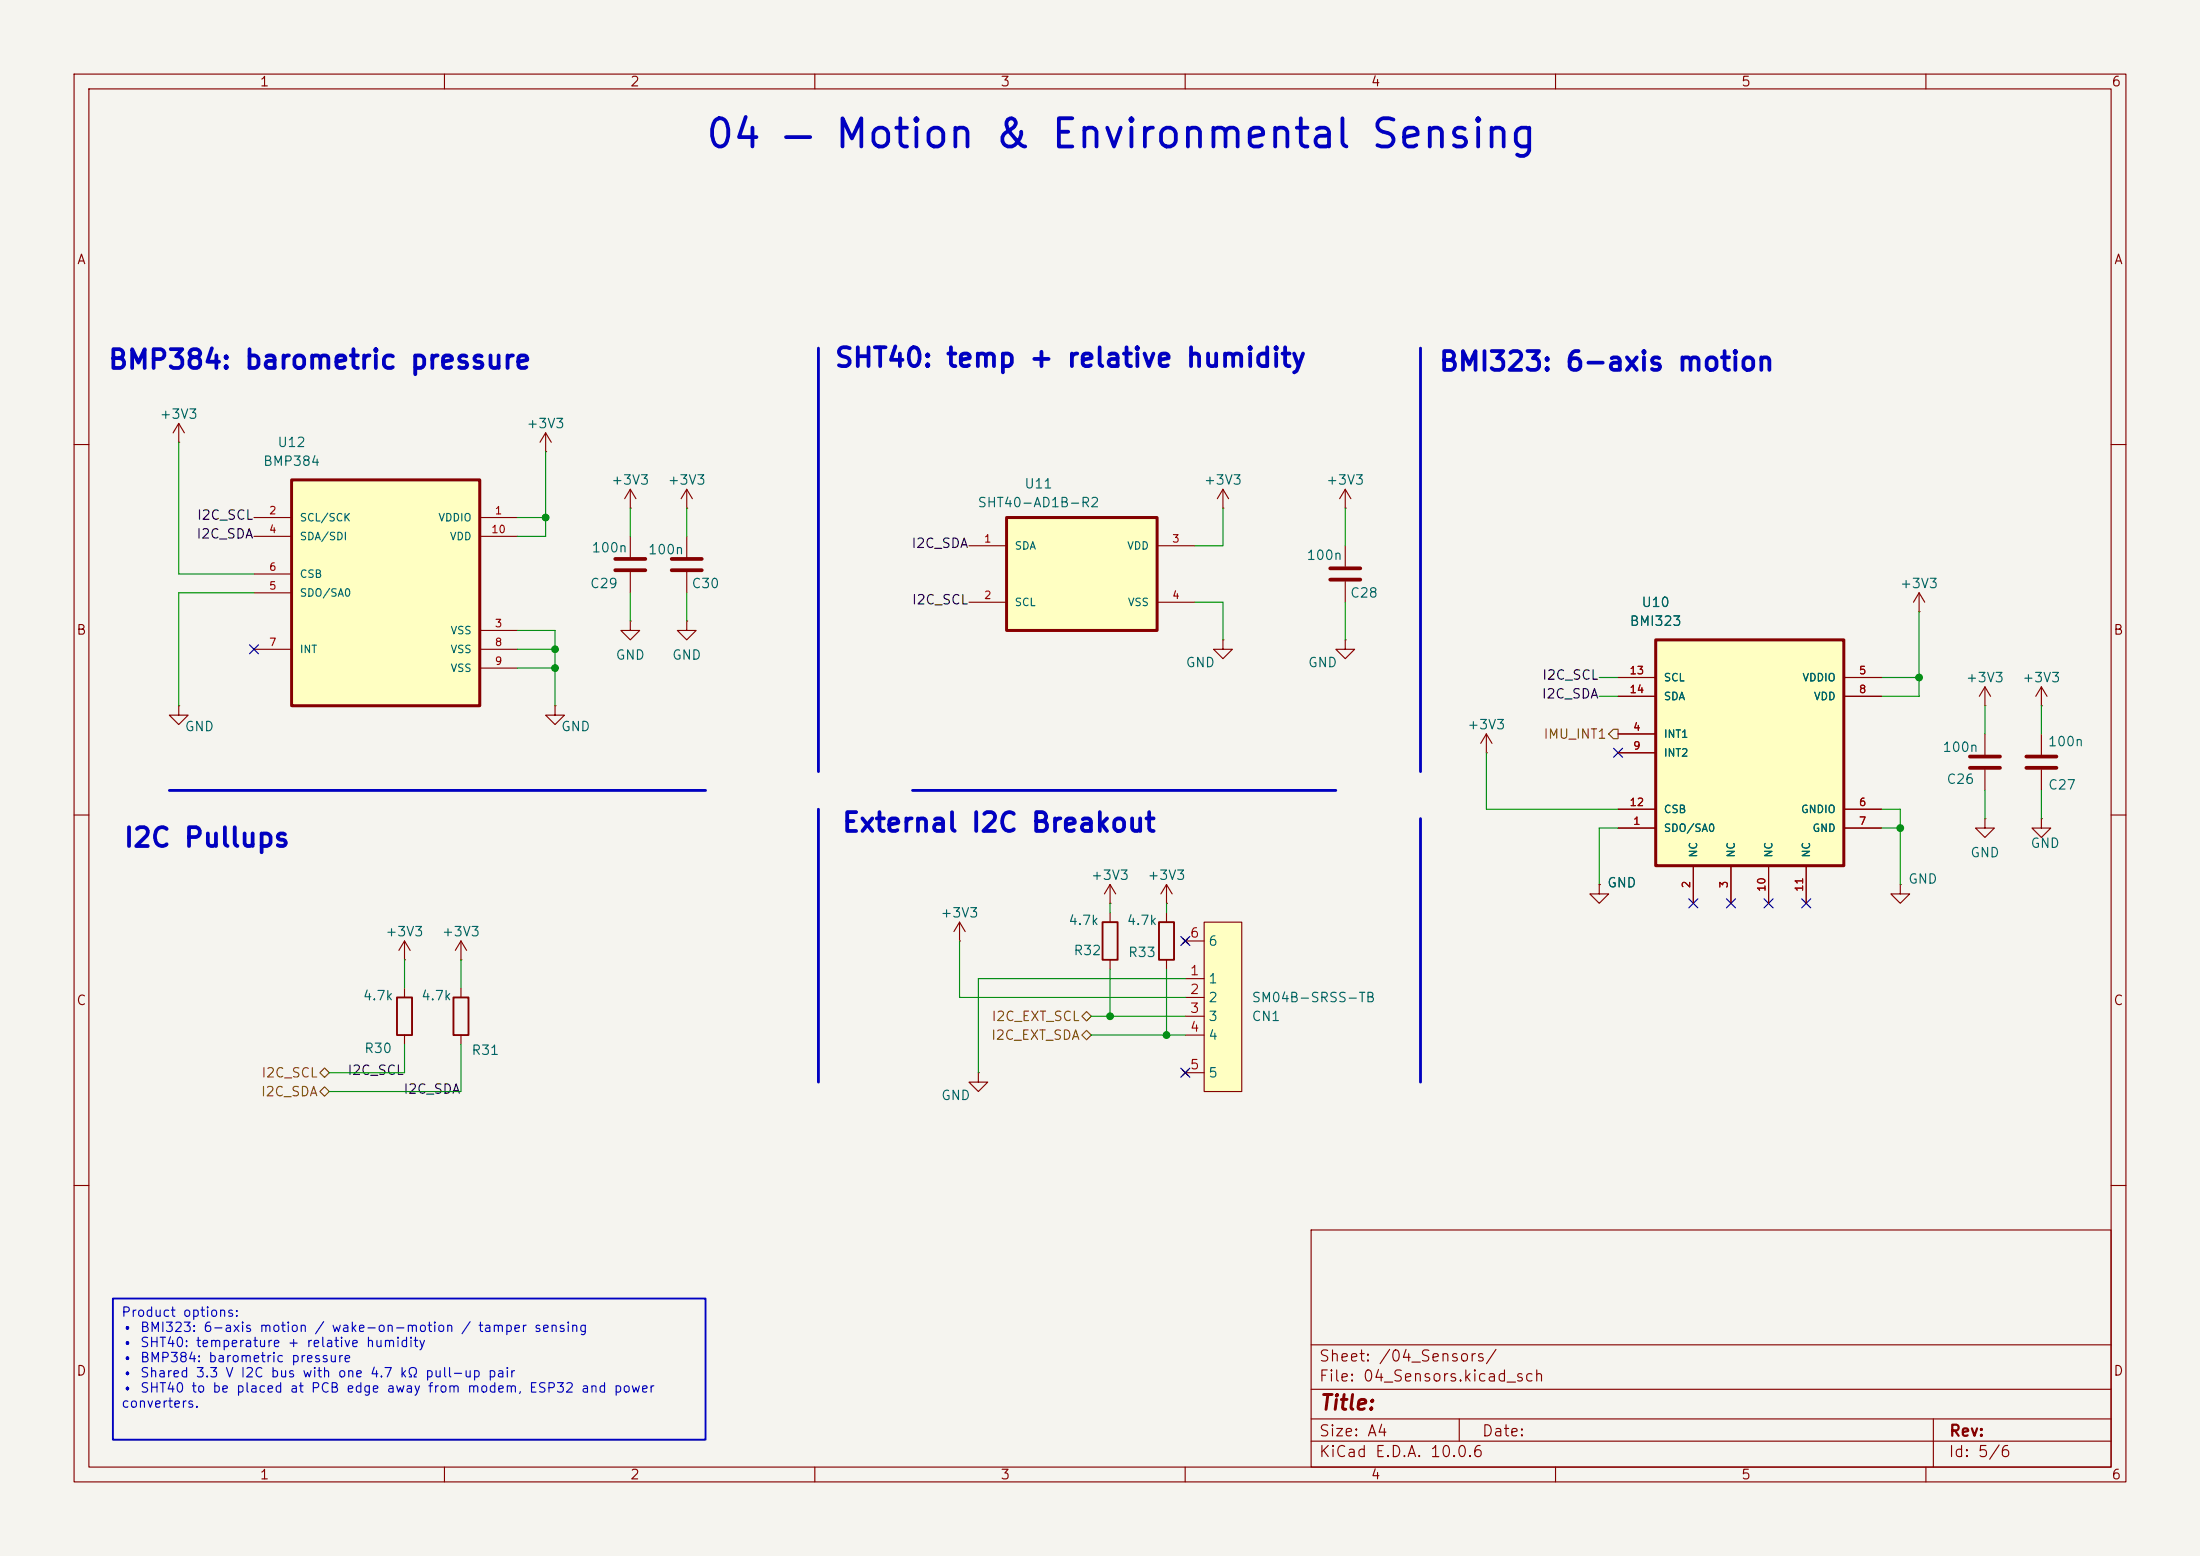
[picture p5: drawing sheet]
<svg xmlns="http://www.w3.org/2000/svg" width="297mm" height="210mm" viewBox="0 0 297 210" stroke-linecap="round" stroke-linejoin="round" font-family="sans-serif">
<path d="M0 0h297v210h-297z" fill="#f5f4ef" stroke="#f5f4ef" stroke-width=".14"/>
<g fill="none" stroke="#840000" stroke-width=".15">
<path d="M10 10h277v190h-277zM12 12h273v186h-273zM60 10v2M110 10v2M160 10v2M210 10v2M260 10v2M10 60h2M165.1 68.6h.1M165.1 66l-.8 1.3M165.1 66l.8 1.3M165.1 66v2.6"/>
<path d="M285 60h2M85.1 83.8v1.3h1.3l-1.3 1.3-1.3-1.3h1.3M85.1 83.8h.1M92.7 83.8v1.3h1.3l-1.3 1.3-1.3-1.3h1.3M92.7 83.8h.1M268 95.3h.1M268 92.7l-.8 1.3M268 92.7l.7 1.3M268 92.7v2.6M275.6 95.3h.1M275.6 92.7l-.8 1.3M275.6 92.7l.8 1.3"/>
<path d="M275.6 92.7v2.6M10 110h2M149.9 119.4v2.5M149.9 119.4l-.8 1.3M149.9 119.4l.7 1.3M157.5 119.4l-.8 1.3M157.5 119.4l.7 1.3M157.5 119.4v2.5M215.9 119.4v1.3h1.3l-1.3 1.2-1.3-1.2h1.3M215.9 119.4h.1M268 110.5v1.3h1.2l-1.2 1.2-1.3-1.2h1.3M268 110.5h.1"/>
<path d="M275.6 110.5v1.3h1.3l-1.3 1.2-1.3-1.2h1.3M275.6 110.5h.1M285 110h2M54.6 133.4v1.2M54.6 139.7v1.3M62.2 129.5h.1M62.2 127l-.7 1.3M62.2 127l.8 1.3M62.2 127v2.5M149.9 121.9h.1M149.9 123.2v1.3M149.9 129.5v1.3"/>
<path d="M157.5 121.9h.1M157.5 123.2v1.3M157.5 129.5v1.3M10 160h2M177 166h108v32h-108zM285 160h2M60 198v2M110 198v2M160 198v2M177 194.5h108M177 191.5h108M177 187.5h108"/>
<path d="M177 181.5h108M197 191.5v3M210 198v2M260 198v2M261 191.5v6.5"/>
</g>
<path d="M53.6 134.6h2v5.1h-2zM148.8 124.5h2.1v5h-2.1zM156.5 124.5h2v5h-2z" fill="none" stroke="#840000" stroke-width=".25"/>
<path d="M223.5 86.4h25.4v30.4h-25.4z" fill="#ffffc2"/>
<path d="M223.5 86.4h25.4v30.4h-25.4z" fill="none" stroke="#840000" stroke-width=".41"/>
<g fill="none" stroke="#840000" stroke-width=".15">
<path d="M218.4 99.1h5.1M218.4 91.4h5.1M218.4 94h5.1M248.9 91.4h5.1M248.9 94h5.1M218.4 111.8h5.1M218.4 109.2h5.1M218.4 101.6h5.1M228.6 116.8v5.1M233.7 116.8v5.1M238.8 116.8v5.1M243.8 116.8v5.1"/>
<path d="M248.9 111.8h5.1M248.9 109.2h5.1"/>
</g>
<path d="M39.4 64.8h25.4v30.5h-25.4z" fill="#ffffc2"/>
<path d="M39.4 64.8h25.4v30.5h-25.4z" fill="none" stroke="#840000" stroke-width=".41"/>
<path d="M34.3 69.9h5.1M34.3 72.4h5.1M34.3 77.5h5.1M64.8 69.9h5M64.8 72.4h5M34.3 80h5.1M34.3 87.6h5.1M64.8 85.1h5M64.8 87.6h5M64.8 90.2h5" fill="none" stroke="#840000" stroke-width=".15"/>
<path d="M135.9 69.9h20.3v15.2h-20.3z" fill="#ffffc2"/>
<path d="M135.9 69.9h20.3v15.2h-20.3z" fill="none" stroke="#840000" stroke-width=".41"/>
<g fill="none" stroke="#840000" stroke-width=".15">
<path d="M24.1 59.7h.1M24.1 57.2l-.7 1.2M24.1 57.2l.8 1.2M24.1 57.2v2.5M73.7 58.4l-.8 1.3M73.7 58.4l.7 1.3M73.7 58.4v2.6M73.7 61h.1M85.1 68.6h.1M85.1 66v2.6M85.1 72.4v2.8M85.1 77.2v2.8"/>
<path d="M85.1 66l-.8 1.3M85.1 66l.8 1.3M92.7 68.6h.1M92.7 66v2.6M92.7 72.4v2.8M92.7 77.2v2.8M92.7 66l-.8 1.3M92.7 66l.8 1.3M130.8 73.7h5.1M156.2 73.7h5.1M181.6 73.7v2.8M181.6 78.5v2.8"/>
<path d="M24.1 95.3v1.2h1.3l-1.3 1.3-1.2-1.3h1.2M24.1 95.3h.1M74.9 95.3v1.2h1.3l-1.3 1.3-1.2-1.3h1.2M74.9 95.3h.1M130.8 81.3h5.1M156.2 81.3h5.1M165.1 86.4v1.2h1.3l-1.3 1.3-1.3-1.3h1.3M165.1 86.4h.1M181.6 86.4v1.2h1.3l-1.3 1.3-1.3-1.3h1.3M181.6 86.4h.1M200.7 99.1l-.8 1.2M200.7 99.1l.7 1.2"/>
<path d="M200.7 99.1v2.5M259.1 82.6h.1M259.1 80l-.8 1.3M259.1 80l.7 1.3M259.1 80v2.6M268 99.1v2.8M275.6 99.1v2.8M200.7 101.6h.1M256.5 119.4v1.3h1.3l-1.3 1.2-1.2-1.2h1.2M256.5 119.4h.1M268 103.9v2.8M275.6 103.9v2.8"/>
<path d="M54.6 129.5h.1M54.6 127l-.8 1.3M54.6 127l.8 1.3M54.6 127v2.5M62.2 133.4v1.2M62.2 139.7v1.3M129.5 127h.1M129.5 124.5l-.7 1.2M129.5 124.5l.8 1.2M129.5 124.5v2.5M132.1 144.8v1.3h1.2l-1.2 1.2-1.3-1.2h1.3M132.1 144.8h.1"/>
</g>
<path d="M83.1 75.4h4M83.1 77h4M90.7 75.4h4M90.7 77h4M179.6 76.7h4M179.6 78.2h4M265.9 102.1h4.1M265.9 103.6h4.1M273.6 102.1h4M273.6 103.6h4" fill="none" stroke="#840000" stroke-width=".51"/>
<path d="M61.2 134.6h2v5.1h-2z" fill="none" stroke="#840000" stroke-width=".25"/>
<path d="M162.6 124.5h5v22.8h-5z" fill="#ffffc2"/>
<g fill="none" stroke="#840000" stroke-width=".15">
<path d="M181.6 68.6h.1M181.6 66l-.8 1.3M181.6 66l.8 1.3M181.6 66v2.6M218.4 99.1h5.1M218.4 91.4h5.1M218.4 94h5.1M248.9 91.4h5.1M248.9 94h5.1M215.9 119.4h.1M218.4 111.8h5.1M218.4 109.2h5.1"/>
<path d="M218.4 101.6h5.1M228.6 116.8v5.1M233.7 116.8v5.1M238.8 116.8v5.1M243.8 116.8v5.1M248.9 111.8h5.1M248.9 109.2h5.1M159.6 126.6l.8 .8M160 132.1h2.6M160 134.6h2.6M160 137.2h2.6M160 139.7h2.6"/>
<path d="M160 127h2.6M160.4 126.6l-.8 .8M162.6 124.5h5v22.8h-5zM159.6 144.4l.8 .8M160 144.8h2.6M160.4 144.4l-.8 .8"/>
</g>
<path d="M217.8 98.4h.6v1.3h-.6l-.6-.6zM146 139.7l.7-.6 .6 .6-.6 .6zM146 137.2l.7-.7 .6 .7-.6 .6zM43.2 147.3l.6-.6 .6 .6-.6 .7zM43.2 144.8l.6-.7 .6 .7-.6 .6z" fill="none" stroke="#725600" stroke-width=".15"/>
<path d="M110.5 47v57.1M191.8 47v57.1M22.9 106.7h72.3M110.5 109.2v36.9M123.2 106.7h57.1M191.8 110.5v35.6" fill="none" stroke="#0000c2" stroke-width=".38"/>
<g fill="none" stroke="#009600" stroke-width=".15">
<path d="M24.1 59.7v17.8h10.2M69.8 69.9h3.9M73.7 61v11.4h-3.9M85.1 68.6v3.8M92.7 68.6v3.8M165.1 68.6v5.1h-3.8M181.6 68.6v5.1M34.3 80h-10.2v15.3M69.8 85.1h5.1v10.2M69.8 90.2h5.1M69.8 87.6h5.1M85.1 80v3.8"/>
<path d="M92.7 80v3.8M161.3 81.3h3.8v5.1M181.6 81.3v5.1M215.9 94h2.5M215.9 91.4h2.5M254 91.4h5.1M259.1 82.6v11.4h-5.1M268 95.3v3.8M275.6 95.3v3.8M200.7 101.6v7.6h17.7M218.4 111.8h-2.5v7.6M254 109.2h2.5v10.2"/>
<path d="M254 111.8h2.5M268 106.7v3.8M275.6 106.7v3.8M54.6 129.5v3.9M62.2 129.5v3.9M129.5 127v7.6h30.5M147.3 139.7h12.7M147.3 137.2h12.7M149.9 121.9v1.3M149.9 130.8v6.4M157.5 121.9v1.3M157.5 130.8v8.9"/>
<path d="M160 132.1h-27.9v12.7M54.6 141v3.8h-10.2M62.2 141v6.3h-17.8"/>
</g>
<g fill="none" stroke="#000084" stroke-width=".15">
<path d="M33.7 87l1.2 1.2M34.9 87l-1.2 1.2M217.8 101l1.2 1.2M219 101l-1.2 1.2M159.4 126.4l1.2 1.2M160.6 126.4l-1.2 1.2M228 121.3l1.2 1.2M229.2 121.3l-1.2 1.2M233.1 121.3l1.2 1.2M234.3 121.3l-1.2 1.2M238.2 121.3l1.2 1.2M239.4 121.3l-1.2 1.2"/>
<path d="M243.2 121.3l1.2 1.2M244.4 121.3l-1.2 1.2M159.4 144.2l1.2 1.2M160.6 144.2l-1.2 1.2"/>
</g>
<path d="M15.2 175.3h80v19h-80z" fill="none" stroke="#0000c2" stroke-width=".25"/>
<g fill="#009600" stroke="#009600" stroke-width=".14">
<circle cx="259.1" cy="91.4" r=".46"/>
<circle cx="256.5" cy="111.8" r=".46"/>
<circle cx="73.7" cy="69.9" r=".46"/>
<circle cx="74.9" cy="87.6" r=".46"/>
<circle cx="74.9" cy="90.2" r=".46"/>
<circle cx="157.5" cy="139.7" r=".46"/>
<circle cx="149.9" cy="137.2" r=".46"/>
</g>
<text font-size="3.8" fill="#0000c2" x="95" y="20.9">04 — Motion &amp; Environmental Sensing</text>
<g font-size="2.5" fill="#0000c2">
<text x="14.4" y="50.4">BMP384: barometric pressure</text>
<text x="112.5" y="50.2">SHT40: temp + relative humidity</text>
<text x="194.1" y="50.7">BMI323: 6-axis motion</text>
<text x="113.5" y="112.9">External I2C Breakout</text>
<text x="16.6" y="115">I2C Pullups</text>
</g>
<text font-size="2" fill="#840000" x="178" y="190.8">Title:</text>
<g font-size="1.5" fill="#840000">
<text x="178" y="184.1">Sheet: /04_Sensors/</text>
<text x="178" y="186.8">File: 04_Sensors.kicad_sch</text>
<text x="178" y="197">KiCad E.D.A. 10.0.6</text>
<text x="178" y="194.2">Size: A4</text>
<text x="200" y="194.2">Date:</text>
<text x="263" y="197">Id: 5/6</text>
<text x="263" y="194.2">Rev:</text>
</g>
<g font-size="1.3" fill="#840000">
<text x="35" y="12">1</text>
<text x="85" y="12">2</text>
<text x="135" y="12">3</text>
<text x="185" y="12">4</text>
<text x="235" y="12">5</text>
<text x="285" y="12">6</text>
<text x="10.3" y="36">A</text>
<text x="285.3" y="36">A</text>
<text x="10.2" y="86">B</text>
<text x="285.2" y="86">B</text>
<text x="10.2" y="136">C</text>
<text x="285.2" y="136">C</text>
<text x="10.2" y="186">D</text>
<text x="285.2" y="186">D</text>
<text x="35" y="200">1</text>
<text x="85" y="200">2</text>
<text x="135" y="200">3</text>
<text x="185" y="200">4</text>
<text x="235" y="200">5</text>
<text x="285" y="200">6</text>
</g>
<g font-size="1.3" fill="#006464">
<text x="21.5" y="56.8">+3V3</text>
<text x="71" y="58.1">+3V3</text>
<text x="35.4" y="63.2">BMP384</text>
<text x="37.4" y="60.7">U12</text>
<text x="82.4" y="65.7">+3V3</text>
<text x="90" y="65.7">+3V3</text>
<text x="162.4" y="65.7">+3V3</text>
<text x="178.9" y="65.7">+3V3</text>
<text x="131.9" y="68.8">SHT40-AD1B-R2</text>
<text x="138.2" y="66.2">U11</text>
<text x="79.8" y="74.9">100n</text>
<text x="87.4" y="75.1">100n</text>
<text x="176.3" y="75.9">100n</text>
<text x="79.6" y="79.7">C29</text>
<text x="93.3" y="79.7">C30</text>
<text x="182.2" y="81">C28</text>
<text x="221.5" y="82.2">U10</text>
<text x="256.4" y="79.7">+3V3</text>
<text x="83" y="89.4">GND</text>
<text x="90.6" y="89.4">GND</text>
<text x="219.9" y="84.8">BMI323</text>
<text x="160" y="90.4">GND</text>
<text x="176.5" y="90.4">GND</text>
<text x="265.3" y="92.4">+3V3</text>
<text x="272.9" y="92.4">+3V3</text>
<text x="24.9" y="99">GND</text>
<text x="75.7" y="99">GND</text>
<text x="198" y="98.8">+3V3</text>
<text x="262.2" y="101.8">100n</text>
<text x="276.4" y="101">100n</text>
<text x="262.7" y="106.1">C26</text>
<text x="276.4" y="106.9">C27</text>
<text x="147.2" y="119.1">+3V3</text>
<text x="154.8" y="119.1">+3V3</text>
<text x="257.5" y="119.6">GND</text>
<text x="265.9" y="116">GND</text>
<text x="274" y="114.8">GND</text>
<text x="126.9" y="124.2">+3V3</text>
<text x="144.2" y="125.2">4.7k</text>
<text x="152" y="125.2">4.7k</text>
<text x="216.9" y="120.1">GND</text>
<text x="51.9" y="126.7">+3V3</text>
<text x="59.6" y="126.7">+3V3</text>
<text x="144.8" y="129.2">R32</text>
<text x="152.2" y="129.5">R33</text>
<text x="163" y="128">6</text>
<text x="48.9" y="135.3">4.7k</text>
<text x="56.8" y="135.3">4.7k</text>
<text x="163" y="133">1</text>
<text x="163" y="135.6">2</text>
<text x="168.9" y="135.6">SM04B-SRSS-TB</text>
<text x="49.1" y="142.4">R30</text>
<text x="63.6" y="142.7">R31</text>
<text x="163" y="138.1">3</text>
<text x="163" y="140.7">4</text>
<text x="168.9" y="138.1">CN1</text>
<text x="127" y="148.8">GND</text>
<text x="163" y="145.7">5</text>
</g>
<g font-size="1.3" fill="#0f0f0f">
<text x="26.5" y="70.5">I2C_SCL</text>
<text x="26.4" y="73">I2C_SDA</text>
<text x="123" y="74.3">I2C_SDA</text>
<text x="123" y="81.9">I2C_SCL</text>
<text x="208.1" y="94.6">I2C_SDA</text>
<text x="208.1" y="92.1">I2C_SCL</text>
<text x="46.8" y="145.4">I2C_SCL</text>
<text x="54.4" y="147.9">I2C_SDA</text>
</g>
<g font-size="1.3" fill="#725600">
<text x="208.3" y="100">IMU_INT1</text>
<text x="133.7" y="140.7">I2C_EXT_SDA</text>
<text x="133.8" y="138.1">I2C_EXT_SCL</text>
<text x="35.1" y="148.3">I2C_SDA</text>
<text x="35.2" y="145.7">I2C_SCL</text>
</g>
<g font-size="1.3" fill="#a90000">
<text x="160.6" y="131.9">1</text>
<text x="160.6" y="126.9">6</text>
<text x="160.6" y="134.5">2</text>
<text x="160.6" y="137">3</text>
<text x="160.6" y="139.6">4</text>
<text x="160.6" y="144.6">5</text>
</g>
<g font-size="1.3" fill="#0000c2">
<text x="16.3" y="178">Product options:</text>
<text x="16.3" y="180.1">• BMI323: 6-axis motion / wake-on-motion / tamper sensing</text>
<text x="16.3" y="182.1">• SHT40: temperature + relative humidity</text>
<text x="16.3" y="184.2">• BMP384: barometric pressure</text>
<text x="16.3" y="186.2">• Shared 3.3 V I2C bus with one 4.7 kΩ pull-up pair</text>
<text x="16.3" y="188.3">• SHT40 to be placed at PCB edge away from modem, ESP32 and power</text>
<text x="16.3" y="190.3">converters.</text>
</g>
<g font-size="1" fill="#a90000">
<text x="36.2" y="69.7">2</text>
<text x="66.7" y="69.7">1</text>
<text x="36.2" y="72.2">4</text>
<text x="36.2" y="77.3">6</text>
<text x="66.2" y="72.2">10</text>
<text x="132.8" y="73.5">1</text>
<text x="158.2" y="73.5">3</text>
<text x="36.2" y="79.8">5</text>
<text x="132.8" y="81.1">2</text>
<text x="158.2" y="81.1">4</text>
<text x="36.2" y="87.4">7</text>
<text x="66.7" y="84.9">3</text>
<text x="66.7" y="87.4">8</text>
<text x="66.7" y="90">9</text>
<text x="219.9" y="91.3">13</text>
<text x="219.9" y="93.8">14</text>
<text x="250.9" y="91.3">5</text>
<text x="250.9" y="93.8">8</text>
<text x="220.4" y="98.9">4</text>
<text x="220.4" y="101.4">9</text>
<text x="219.9" y="109">12</text>
<text x="220.4" y="111.6">1</text>
<text x="250.9" y="109">6</text>
<text x="250.9" y="111.6">7</text>
<text x="228.4" y="120" transform="rotate(-90 228.4 120)">2</text>
<text x="233.5" y="120" transform="rotate(-90 233.5 120)">3</text>
<text x="238.6" y="120.4" transform="rotate(-90 238.6 120.4)">10</text>
<text x="243.7" y="120.4" transform="rotate(-90 243.7 120.4)">11</text>
</g>
<g font-size="1" fill="#006464">
<text x="40.4" y="70.6">SCL/SCK</text>
<text x="59.1" y="70.6">VDDIO</text>
<text x="40.4" y="73.2">SDA/SDI</text>
<text x="60.6" y="73.2">VDD</text>
<text x="136.9" y="74.4">SDA</text>
<text x="152.1" y="74.4">VDD</text>
<text x="40.4" y="80.8">SDO/SA0</text>
<text x="40.4" y="78.2">CSB</text>
<text x="136.9" y="82">SCL</text>
<text x="152.2" y="82">VSS</text>
<text x="40.4" y="88.4">INT</text>
<text x="60.7" y="85.9">VSS</text>
<text x="60.7" y="88.4">VSS</text>
<text x="60.7" y="90.9">VSS</text>
<text x="224.5" y="92.2">SCL</text>
<text x="224.5" y="94.7">SDA</text>
<text x="243.3" y="92.2">VDDIO</text>
<text x="244.8" y="94.7">VDD</text>
<text x="224.5" y="99.8">INT1</text>
<text x="224.5" y="102.4">INT2</text>
<text x="224.5" y="112.5">SDO/SA0</text>
<text x="224.5" y="110">CSB</text>
<text x="243.1" y="110">GNDIO</text>
<text x="244.6" y="112.5">GND</text>
<text x="229.4" y="115.8" transform="rotate(-90 229.4 115.8)">NC</text>
<text x="234.4" y="115.8" transform="rotate(-90 234.4 115.8)">NC</text>
<text x="239.5" y="115.8" transform="rotate(-90 239.5 115.8)">NC</text>
<text x="244.6" y="115.8" transform="rotate(-90 244.6 115.8)">NC</text>
</g>
</svg>
